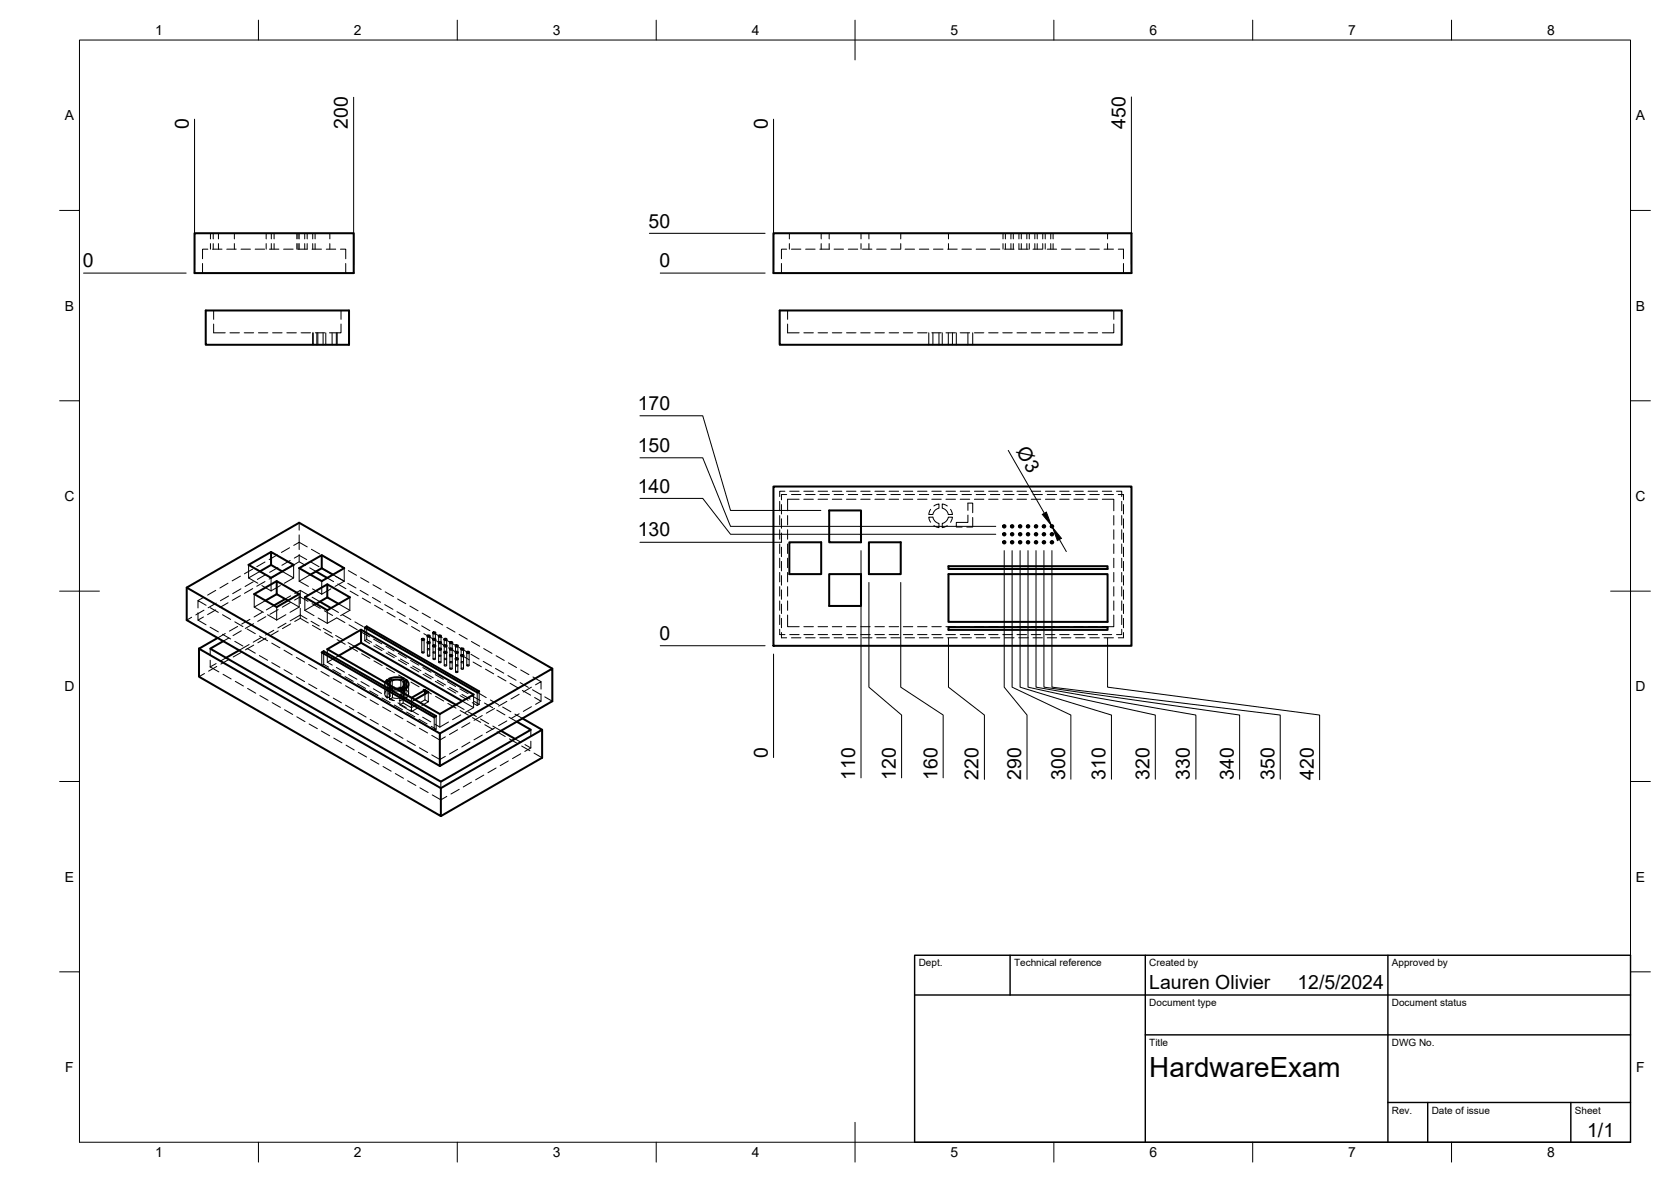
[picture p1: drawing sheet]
<svg xmlns="http://www.w3.org/2000/svg" width="420mm" height="297mm" viewBox="0 0 420 297" stroke-linecap="round" stroke-linejoin="round" font-family="sans-serif">
<!-- layer: Visible -->
<g fill="none" stroke="#000" stroke-width=".51">
<path d="M48.9 58.6h40v10h-40zM194.5 58.6h90v10h-90zM51.7 78h36.1v8.6h-36.1zM196 78h86v8.6h-86zM68.2 138.7l-5.7 3.3 5.7 3.2 5.6-3.2-5.6-3.3v3.3M80.9 139.5l5.7 3.3-5.7 3.2-5.7-3.2 5.7-3.3v3.3M194.5 122.3h90v40h-90zM198.5 136.3h8v8h-8zM208.5 128.3h8v8h-8zM218.5 136.3h8v8h-8zM46.9 147.7l63.7 36.6M68.2 142l2.8 1.6"/>
<path d="M68.2 142l-2.9 1.6M69.6 146l-5.7 3.3 5.7 3.3 5.6-3.3-5.6-3.3v3.3M69.6 149.3l2.8 1.6M69.6 149.3l-2.8 1.6M71.7 150.5l-2.8 1.7M79.5 143.6l2.8 1.6M80.4 151.2l2.8 1.6M80.9 142.8l-2.8 1.6M80.9 142.8l2.8 1.6M82.3 146.8l-5.7 3.3 5.7 3.3 5.7-3.3-5.7-3.3v3.3M82.3 150.1l2.8 1.7M82.3 150.1l-2.8 1.7"/>
<path d="M90.8 158.2l28.3 16.3-8.5 4.9-28.3-16.3 8.5-4.9v3.3M91.7 157.7l.5-.3 28.3 16.3-.5 .3zM92.2 157.4v.6M107.6 159.7l.5 .2-.4 .1-.2-.1zM109 158.9l.5 .2-.4 .1-.2-.1zM110.4 159.7l.5 .2-.4 .1-.2-.1zM208.5 144.3h8v8h-8zM238.5 144.3h40v12h-40zM238.5 157.6h40v.7h-40zM238.5 142.3h40v.7h-40zM50 163l60.8 35.1 25.5-14.7-4.9-2.9M50 163v7.1l60.8 35v-7"/>
<path d="M54.7 160.3l-4.7 2.7M56.1 161.1l-3.2 1.9 57.9 33.4 22.7-13-3.6-2M60.1 163.4l-3.3 1.9M80.9 164l.5-.3 28.3 16.3-.5 .3zM81.4 163.7v.5M89.2 162.5l25.4 14.6M90.8 161.5l-5.6 3.3M90.8 161.5l25.4 14.7M97.4 170.8l-.6 .7M98.1 171.3l-.3 .8v-.2M98.1 171.3l-.7-.5v1M100.8 171l.8-.5-1.9-.3-1.8 .4 .7 .4"/>
<path d="M100.8 171l-.9-.2-1.3 .2M100.9 172.8l-1.4 .2M101.4 171.3l.7-.4a1.22 1.22 0 0 1 0 2.1l-.7-.4a.77 .77 0 0 0 0-1.3zM101.6 173.3l-1.1 .3M101.6 173.3l-.7-.4v.6M101.7 171.9v.9M102.1 170.9v2.1M106.1 160.6l.6 .1-.4 .2-.3-.2zM106.8 173.4l.9 .5-3.3 1.9M106.8 173.4v1M106.8 173.4l-3.3 2M107.6 161.4l.5 .1-.4 .2-.2-.2z"/>
<path d="M109 160.6l.5 .1-.4 .2-.2-.2zM109 162.2l.5 .1-.4 .2-.2-.2zM110.4 161.4l.5 .1-.4 .2-.2-.2zM110.4 163l.5 .1-.4 .2-.2-.2zM111.8 163.8l.5 .2-.4 .1-.2-.1zM111.8 160.6l.5 .1-.4 .2-.2-.2zM111.8 162.2l.5 .1-.4 .2-.2-.2zM113.2 163l.5 .1-.4 .2-.2-.2zM113.2 161.4l.5 .1-.4 .2-.2-.2zM113.2 164.6l.5 .2-.4 .1-.2-.1zM114.6 163.8l.5 .2-.3 .1-.3-.1zM114.6 162.2l.5 .1-.3 .2-.3-.2z"/>
<path d="M114.6 165.5l.5 .1-.3 .2-.3-.2zM116 164.6l.6 .2-.4 .1-.2-.1zM116 163l.6 .1-.4 .2-.2-.2zM117.5 163.8l.5 .2-.4 .1-.2-.1zM138.9 168l-63.7-36.6-28.3 16.3v8.1l63.7 36.7M110.6 184.3l28.3-16.3v8.2l-28.3 16.3zM126 183.6l3.5 2.1M136.3 183.4v7l-25.5 14.7"/>
<circle cx="252.5" cy="136.3" r=".31"/>
<circle cx="252.5" cy="134.3" r=".31"/>
<circle cx="252.5" cy="132.3" r=".31"/>
<circle cx="254.5" cy="134.3" r=".31"/>
<circle cx="254.5" cy="132.3" r=".31"/>
<circle cx="254.5" cy="136.3" r=".31"/>
<circle cx="256.5" cy="132.3" r=".31"/>
<circle cx="256.5" cy="134.3" r=".31"/>
<circle cx="256.5" cy="136.3" r=".31"/>
<circle cx="258.5" cy="136.3" r=".31"/>
<circle cx="258.5" cy="132.3" r=".31"/>
<circle cx="258.5" cy="134.3" r=".31"/>
<circle cx="260.5" cy="134.3" r=".31"/>
<circle cx="260.5" cy="132.3" r=".31"/>
<circle cx="260.5" cy="136.3" r=".31"/>
<circle cx="262.5" cy="132.3" r=".31"/>
<circle cx="262.5" cy="134.3" r=".31"/>
<circle cx="262.5" cy="136.3" r=".31"/>
<circle cx="264.5" cy="136.3" r=".31"/>
<circle cx="264.5" cy="132.3" r=".31"/>
<circle cx="264.5" cy="134.3" r=".31"/>
</g>
<!-- layer: Hidden -->
<g fill="none" stroke="#000" stroke-width=".25">
<path d="M52.9 58.6v1.4M53.6 58.6v1.4M54.9 58.6v1.4M58.9 58.6v1.4M66.9 58.6v1.4M68.2 58.6v1.4M68.9 58.6v1.4M74.6 58.6v1.4M74.9 58.6v1.4M75.2 58.6v1.4M76.6 58.6v1.4M77.2 58.6v1.4"/>
<path d="M78.6 58.6v1.4M79.2 58.6v1.4M82.9 58.6v1.4M198.5 58.6v1.4M206.5 58.6v1.4M208.5 58.6v1.4M216.5 58.6v1.4M218.5 58.6v1.4M226.5 58.6v1.4M238.5 58.6v1.4M252.2 58.6v1.4M252.8 58.6v1.4"/>
<path d="M254.2 58.6v1.4M254.8 58.6v1.4M256.2 58.6v1.4M256.8 58.6v1.4M258.2 58.6v1.4M258.8 58.6v1.4M260.2 58.6v1.4M260.8 58.6v1.4M262.2 58.6v1.4M262.8 58.6v1.4M264.2 58.6v1.4M264.8 58.6v1.4"/>
<path d="M278.5 58.6v1.4M50.9 66.2v2.4M52.3 62.6h-1.4v2.4M52.9 61.2v1.4M53.4 62.6h2.4M53.6 61.2v1.4M53.7 78v2.2M54.9 61.2v1.4M57 62.6h2.4M58.9 61.2v1.4M60.6 62.6h2.4M64.2 62.6h2.3"/>
<path d="M66.9 61.2v1.4M67.7 62.6h2.4M68.2 61.2v1.4M68.9 61.2v1.4M71.3 62.6h2.4M74.6 61.2v1.4M74.9 61.2v1.4M75.2 61.2v1.4M76.6 61.2v1.4M77.2 61.2l.1 1.4h-2.4M78.5 62.6h2.3M78.6 61.2v1.4"/>
<path d="M79.2 61.2v1.4M82 62.6h2.4M82.9 61.2v1.4M85.6 62.6h1.3v2.4M85.7 78v2.2M86.9 66.2v2.4M196.5 66.2v2.4M197.8 62.6h-1.3v2.4M198 78v2.2M198.5 61.2v1.4M199 62.6h2.4M202.6 62.6h2.4"/>
<path d="M206.5 61.2v1.4M208.5 61.2v1.4h-2.4M209.7 62.6h2.4M213.3 62.6h2.4M216.5 61.2v1.4M216.9 62.6h2.3M218.5 61.2v1.4M220.4 62.6h2.4M224 62.6h2.4M226.5 61.2v1.4M227.6 62.6h2.4M231.2 62.6h2.3"/>
<path d="M234.7 62.6h2.4M238.3 62.6h2.4M238.5 61.2v1.4M241.9 62.6h2.4M245.4 62.6h2.4M249 62.6h2.4M252.2 61.2v1.4M252.6 62.6h2.4M252.8 61.2v1.4M254.2 61.2v1.4M254.8 61.2v1.4M256.2 62.6h2.4"/>
<path d="M256.2 61.2v1.4M256.8 61.2v1.4M258.2 61.2v1.4M258.8 61.2v1.4M259.7 62.6h2.4M260.2 61.2v1.4M260.8 61.2v1.4M262.2 61.2v1.4M262.8 61.2v1.4M263.3 62.6h2.4M264.2 61.2v1.4M264.8 61.2v1.4"/>
<path d="M266.9 62.6h2.4M270.4 62.6h2.4M274 62.6h2.4M277.6 62.6h2.4M278.5 61.2v1.4M280.1 78v2.2M281.2 62.6h1.3v2.4M282.5 66.2v2.4M53.7 81.4v2.2h2.9M57.8 83.6h2.4M61.4 83.6h2.4M65 83.6h2.4"/>
<path d="M68.5 83.6h2.4M72.1 83.6h2.4M75.7 83.6h2.4M78.6 83.6v3M78.8 83.6v3M79.3 83.6h2.3M79.7 83.6v3M79.9 83.6v3M81.2 83.6v3M81.9 83.6v3M83.5 83.6v3M84.6 83.6v3"/>
<path d="M84.8 83.6v3M85.7 81.4v2.2h-2.9M198 81.4v2.2h2.9M202.1 83.6h2.4M205.7 83.6h2.4M209.3 83.6h2.4M212.9 83.6h2.3M216.4 83.6h2.4M220 83.6h2.4M223.6 83.6h2.4M227.1 83.6h2.4M230.7 83.6h2.4"/>
<path d="M233.5 83.6v3M234.3 83.6h2.4M234.6 83.6v3M236.1 83.6v3M236.9 83.6v3M237.8 83.6h2.4M238.4 83.6v3M239.5 83.6v3M240.5 83.6v3M241.4 83.6h2.4M243.4 83.6v3M244.6 83.6v3"/>
<path d="M245 83.6h2.4M248.6 83.6h2.4M252.1 83.6h2.4M255.7 83.6h2.4M259.3 83.6h2.4M262.9 83.6h2.3M266.4 83.6h2.4M270 83.6h2.4M273.6 83.6h2.4M280.1 81.4v2.2h-2.9M69.7 139.4l-2 1.2M72.8 137.7l-2 1.1"/>
<path d="M73.9 137.1l1.3-.8v1.8M75.2 131.4v1.8M75.2 134.4v1.9l2.1 1.1M75.2 139.3v1.9M78.3 138l2.1 1.2M81.4 139.8l2.1 1.2M196 126v2.4M196 129.6v2.3M196 133.1v2.4M196 136.7v2.4M196.5 126.8v2.4M196.5 130.4v2.3"/>
<path d="M196.5 133.9v2.4M196.5 137.5v2.4M197.4 123.5h-1.4v1.3M197.8 124.3h-1.3v1.3M198 129.6v2.3M198 133.1v2.4M198 136.7v2.4M198.6 123.5h2.3M199 124.3h2.4M200.9 125.5h-2.9v2.9M202.1 125.5h2.4M202.1 123.5h2.4"/>
<path d="M202.6 124.3h2.4M205.7 125.5h2.4M205.7 123.5h2.4M206.1 124.3h2.4M209.3 125.5h2.4M209.3 123.5h2.4M209.7 124.3h2.4M212.9 125.5h2.3M212.9 123.5h2.3M213.3 124.3h2.4M216.4 125.5h2.4M216.4 123.5h2.4"/>
<path d="M216.9 124.3h2.3M220 125.5h2.4M220 123.5h2.4M220.4 124.3h2.4M223.6 125.5h2.4M223.6 123.5h2.4M224 124.3h2.4M227.1 125.5h2.4M227.1 123.5h2.4M227.6 124.3h2.4M230.7 125.5h2.4M230.7 123.5h2.4"/>
<path d="M231.2 124.3h2.3M234 131.2l-.5-1.2h1.1l.6 1.1 .9 .4v1.1l-1.3-.5M234.3 125.5h2.4M234.3 123.5h2.4M234.7 124.3h2.4M234.8 127.2l1.3-.6v1.1l-.9 .5-.6 1.1h-1.1l.5-1.3M237.8 125.5h2.4M237.8 123.5h2.4M238.2 127.2l-1.3-.6v1.1l1.1 .7 .4 .9h1.1l-.5-1.3M238.3 124.3h2.4M239 131.3l.5-1.3h-1.1l-.4 .9-1.1 .6v1.1l1.3-.5M241.4 125.5h2.4"/>
<path d="M241.4 123.5h2.4M241.9 124.3h2.4M243.4 128.3v-1.9h1.2v2.4M243.4 129.4v1.9h-2.9v1.1h1.4M244.6 130v2.4h-1.5M245 125.5h2.4M245 123.5h2.4M245.4 124.3h2.4M248.6 125.5h2.4M248.6 123.5h2.4M249 124.3h2.4M252.1 125.5h2.4"/>
<path d="M252.1 123.5h2.4M252.6 124.3h2.4M255.7 125.5h2.4M255.7 123.5h2.4M256.2 124.3h2.4M259.3 125.5h2.4M259.3 123.5h2.4M259.7 124.3h2.4M262.9 125.5h2.3M262.9 123.5h2.3M263.3 124.3h2.4M266.4 125.5h2.4"/>
<path d="M266.4 123.5h2.4M266.9 124.3h2.4M270 125.5h2.4M270 123.5h2.4M270.4 124.3h2.4M273.6 125.5h2.4M273.6 123.5h2.4M274 124.3h2.4M277.2 125.5h2.9v2.9M277.2 123.5h2.3M277.6 124.3h2.4M280.1 129.6v2.3"/>
<path d="M280.1 133.1v2.4M280.1 136.7v2.4M280.7 123.5h1.3v1.3M281.2 124.3h1.3v1.3M282 126v2.4M282 129.6v2.3M282 133.1v2.4M282 136.7v2.4M282.5 126.8v2.4M282.5 130.4v2.3M282.5 133.9v2.4M282.5 137.5v2.4"/>
<path d="M48.2 155.1l-1.3 .7M49.8 154v1.8M51.2 155.1l-1.4 .7 2 1.2M51.2 150.1l-1.4 .8M51.3 153.3l-2.1 1.2M51.8 152.1l-2-1.2v1.9M52.8 157.6l2.1 1.2M52.8 152.7l2.1 1.2M54.3 153.3l-2.1 1.2M54.3 148.4l-2.1 1.1M54.4 151.6l-2.1 1.1M55.9 159.4l2.1 1.2"/>
<path d="M55.9 154.5l2.1 1.2M56.6 159.2l-1.9 1.1M57.3 151.5l-2 1.2M57.3 146.6l-2 1.2M57.5 149.8l-2.1 1.2M59 156.3l2.1 1.2M59.8 157.4l-2.1 1.2M60.5 149.7l-2.1 1.2M60.5 144.8l-2.1 1.2M60.6 148l-2.1 1.2M60.7 158.5l-2.1 1.2M62.1 158.1l2.1 1.1"/>
<path d="M62.5 145.2l2.3 1.4M62.5 142v3.2M62.8 155.6l-2 1.2M63.5 147.9l-2 1.2M63.5 143l-2 1.2M63.7 146.2l-2.1 1.2M63.8 156.7l-2.1 1.2M63.9 152.6l2.3 1.3M63.9 149.3v3.3M65.2 159.8l2.1 1.2M65.3 143.6l-2.8 1.6M65.8 147.2l2.4 1.3"/>
<path d="M65.9 153.9l-2 1.2M66.6 146.1l-2 1.2M66.6 141.2l-2 1.2M66.8 144.4l-2.1 1.2M66.8 150.9l-2.9 1.7M66.8 155l-2 1.2M67.3 154.5l2.3 1.3M68.2 145.2v3.3M68.8 158.4l-2 1.2M68.9 152.2l-1.9 1.1M69.6 152.6v3.2M69.7 144.3l-2 1.2"/>
<path d="M69.9 142.6l-2.1 1.2M69.9 153.2l-2 1.2M70 158.6l-2.1 1.2M70.5 147.2l-2.3 1.3M71 143.6l2.8 1.6M71.9 154.5l-2.3 1.3M71.9 156.6l-2 1.2M72.4 150.9l2.8 1.7M72.8 142.6l-2 1.1M73 140.9l-2.1 1.2M73 151.4l-2 1.2M73.1 149.7l-1.4 .8"/>
<path d="M73.1 156.8l-2.1 1.2M73.8 145.2l-2.3 1.4M73.8 142v3.2M73.9 142l1.3-.8 1.6 .9M74 140.3l1.2-.7 1.9 1M74.1 150.8l1.4-.8 1.9 1.1M74.1 149.1l1.4-.7 1.9 1.1M75.2 142.8v3.3M75.2 149.3v3.3M75.2 152.6l-2.3 1.3M75.2 146.1l2.4 1.3M75.5 148.4v3.3"/>
<path d="M75.5 152.9v2.5M75.5 155.4l2 1.2M75.5 155.4l-1.4 .8M76.6 150.1v3.3M76.6 153.4l2.4 1.3M77.2 155.5l-1.7-.9-2.5 1.4M77.9 142.7l1.6 .9M78.1 144.4l-2.9 1.7M78.2 141.2l2 1.2M78.2 156.1l2.1 1.2M78.5 151.7l2 1.2M78.5 150.1l1.9 1.1"/>
<path d="M78.5 157.1l2.1 1.2M78.6 148l2.3 1.3M79.5 151.8l-2.9 1.6M80 155.3l2.3 1.3M80.9 146v3.3M81.3 143l2 1.2M81.3 157.9l2.1 1.2M81.6 153.5l2 1.2M81.6 158.9l2.1 1.2M82.3 145.2l1.6 1M82.3 153.4v3.2M83.2 148l-2.3 1.3"/>
<path d="M83.2 152.8l1.9 1.1M83.7 144.4l2.9 1.7M84.3 144.8l2.1 1.2M84.4 159.7l2.1 1.2M84.5 141.6l2.1 1.2M84.6 155.3l-2.3 1.3M84.7 155.3l2 1.1M84.9 146.8l2.1 1.1M85.1 151.8l2.9 1.6M86.1 154.5l2.1 1.2M86.6 146.1l-2.4 1.3M86.6 142.8v3.3"/>
<path d="M87.4 146.6l2.1 1.2M87.6 143.4l2 1.2M87.8 157l2 1.2M88 153.4l-2.4 1.3M88 150.1v3.3M88 148.5l2.1 1.2M89.2 156.3l2.1 1.2M90.6 148.4l2 1.1M90.7 145.2l2.1 1.2M90.8 158.8l2.1 1.2M91.1 150.3l2.1 1.2M91.7 157.7v3.3"/>
<path d="M92.2 158v2.7M92.4 158.1l2 1.1M93.6 150.1l2.1 1.2M93.8 146.9l2 1.2M94.2 152.1l2.1 1.2M95.4 159.8l2.1 1.2M96.7 151.9l2.1 1.2M96.9 148.7l2 1.2M97.3 153.9l2.1 1.2M99.8 153.7l2.1 1.2M100 150.5l2 1.2M100.4 155.7l2 1.2"/>
<path d="M102.9 155.5l2.1 1.2M103.1 152.3l2 1.2M103.5 157.4l2.1 1.3M106 157.3l2.1 1.2M106.2 154.1l2 1.2M106.6 159.2l2 1.2M107.5 159.9v4.9M108.1 159.9v4.9M108.9 159.1v6.5M109.1 159.1l2.1 1.2M109.2 155.9l2.1 1.2M109.5 159.1v6.5"/>
<path d="M110.3 159.9v6.5M110.9 159.9v6.5M112.4 157.7l2 1.1M115.4 159.4l2.1 1.2M196 158.1v1.4h1.4M196 140.3v2.4M196 143.9v2.3M196 147.4v2.4M196 151v2.4M196 154.6v2.4M196.5 141.1v2.4M196.5 144.7v2.4"/>
<path d="M196.5 148.2v2.4M196.5 151.8v2.4M196.5 155.4v2.4M196.5 158.9v1.4h1.3M198 154.6v2.9h2.9M198 140.3v2.4M198 143.9v2.3M198 147.4v2.4M198 151v2.4M198.6 159.5h2.3M202.1 157.5h2.4M202.1 159.5h2.4"/>
<path d="M205.7 157.5h2.4M205.7 159.5h2.4M209.3 157.5h2.4M209.3 159.5h2.4M212.9 157.5h2.3M212.9 159.5h2.3M216.4 157.5h2.4M216.4 159.5h2.4M220 157.5h2.4M220 159.5h2.4M223.6 157.5h2.4M223.6 159.5h2.4"/>
<path d="M227.1 157.5h2.4M227.1 159.5h2.4M230.7 157.5h2.4M230.7 159.5h2.4M234.3 157.5h2.4M234.3 159.5h2.4M237.8 157.5h2.4M237.8 159.5h2.4M241.4 157.5h2.4M241.4 159.5h2.4M245 157.5h2.4M245 159.5h2.4"/>
<path d="M248.6 157.5h2.4M248.6 159.5h2.4M252.1 157.5h2.4M252.1 159.5h2.4M255.7 157.5h2.4M255.7 159.5h2.4M259.3 157.5h2.4M259.3 159.5h2.4M262.9 157.5h2.3M262.9 159.5h2.3M266.4 157.5h2.4M266.4 159.5h2.4"/>
<path d="M270 157.5h2.4M270 159.5h2.4M273.6 157.5h2.4M273.6 159.5h2.4M277.2 159.5h2.3M280.1 154.6v2.9h-2.9M280.1 140.3v2.4M280.1 143.9v2.3M280.1 147.4v2.4M280.1 151v2.4M282 158.1v1.4h-1.3M282 140.3v2.4"/>
<path d="M282 143.9v2.3M282 147.4v2.4M282 151v2.4M282 154.6v2.4M282.5 141.1v2.4M282.5 144.7v2.4M282.5 148.2v2.4M282.5 151.8v2.4M282.5 155.4v2.4M282.5 158.9v1.4h-1.3M51.4 169.3l-1.4 .8M52.9 163v1.7"/>
<path d="M52.9 165.9v1.7M52.9 167.6l2.1 1.3M54.3 166.8l-1.4 .8M54.5 167.5l-2 1.2M56.1 169.4l2 1.2M56.8 165.3l-1.4 .9M57.6 160.3l-1.5 .8M57.6 165.7l-2.1 1.2M59 161.2l2.1 1.2M59.2 171.2l2 1.2M60.7 163.9l-2.1 1.2M62.1 162.9l2.1 1.3"/>
<path d="M62.3 173l2 1.2M62.6 162l-2.5 1.4M63.8 162.1l-2.1 1.2M65.2 164.7l2.1 1.2M65.3 174.8l2.1 1.2M65.7 160.2l-2 1.2M66.9 160.3l-2.1 1.2M68.3 166.5l2.1 1.2M68.3 161.6l2.1 1.2M68.4 176.6l2.1 1.2M71.4 168.3l2.1 1.2M71.4 163.4l2.1 1.2"/>
<path d="M71.5 178.4l2.1 1.1M74.5 170.1l2.1 1.2M74.5 165.2l2.1 1.2M77.6 171.9l2.1 1.2M77.6 167l2.1 1.2M80.7 173.7l2.1 1.1M80.7 168.7l2.1 1.2M80.9 167.2l1.2 .7M80.9 164v3.2M81.4 166.9l1.2 .8M81.4 166.9l-.5 .3M81.4 164.2v2.7"/>
<path d="M82.3 166.4l1.2 .7M82.3 163.1v3.3M83.2 168.5l2 1.2M83.7 168.3l2 1.1M83.8 175.4l2.1 1.2M83.8 170.5l2.1 1.2M84.6 167.7l2 1.2M84.8 160.7l2 1.2M85.2 164.8l-2.9 1.6M86.3 170.3l2 1.2M86.8 170l2 1.2M86.9 177.2l2.1 1.2"/>
<path d="M86.9 172.3l2.1 1.2M87.5 161.5l1.7 1M87.7 169.5l2 1.2M87.8 162.5l2.1 1.2M89.4 172.1l2 1.2M89.9 171.8l2 1.2M90 179l2.1 1.2M90 174.1l2.1 1.2M90.8 171.3l2 1.2M90.9 164.3l2.1 1.2M91.7 161l1.3 .7M92.2 160.7l-.5 .3"/>
<path d="M92.2 160.7l1.3 .7M92.5 173.9l2 1.2M92.9 173.6l2.1 1.2M93.1 175.9l2 1.2M93.9 173.1l2 1.2M93.9 160.6l2.1 1.2M94 162.3l2.1 1.2M94 166.1l2.1 1.2M94.5 162l2 1.2M95.5 175.7l2.1 1.2M96 175.4l2.1 1.2M96.2 177.7l2 1.1"/>
<path d="M96.8 171.9v2.5M96.8 171.5v.8l.5 .7v2.4l.8-.4M97 174.9l2 1.2M97 162.4l2.1 1.2M97.1 164.1l2 1.2M97.1 167.9l2.1 1.1M97.4 171.8v1.5a1.22 1.22 0 0 0-.1 2.1M97.4 173.3l.7 .4M97.6 163.8l2 1.2M97.9 170.6v2.4l.7 .4M97.9 173.3l1.2 .3h1.4M97.9 175.8l1.3 .3"/>
<path d="M98.1 172.5l-.3-.4v2.3M98.1 171.3v2.4l-.3 .6 .3 .7v-2.5l-.8 .5M98.5 161.6l2.1 1.2M98.6 171v2.4l.9-.1 1.3 .1M98.6 177.4l2.1 1.3M98.7 172.9l-.8 .4v2.5l.8-.5v-2.4l.8 .1M99.1 172.7l-1.2 .3M99.1 177.2l2.1 1.2M99.3 179.5l2 1.1M100.1 176.6l2 1.2M100.1 164.2l2.1 1.2M100.2 165.9l2 1.2"/>
<path d="M100.2 169.6l2.1 1.2M100.3 172.7l1.3 .3M100.7 165.6l2 1.2M100.9 173.5v1.8l-1 .2-1.2-.2M101.3 175l.8 .5M101.4 174.2l-.9 .5v2.4l3 1.7v-2.4l-3-1.7M101.4 171.3v2.5l.3 .5-.4 .7v-2.4M101.6 170.5v2.5l-.8 .4v-2.4M101.6 173.3v2.4l-.7-.4M101.6 175.7l-1.2 .4M101.6 163.4l2.1 1.2M101.7 172.8v1.6"/>
<path d="M101.7 179.2l2.1 1.2M102.1 173v2.5a1.2 1.2 0 0 0 0-2.2M102.1 173v.3l-.7 .5M102.2 179l2.1 1.1M102.7 171.9v2.5M103.1 178.4l2.1 1.2M103.2 166l2.1 1.2M103.3 167.7l2 1.2M103.3 171.4l2.1 1.2M103.4 175.4l-2-1.2v2.5l-.9 .4M103.5 175.4l-.1 2.4-2-1.1M103.8 167.4l2 1.2"/>
<path d="M104.4 175.8l-.9 .6M104.6 177.2l-1.2 .6M104.7 165.2l2.1 1.2M105.1 177.9l-1.6 .9M106 160.7v3.3M106.1 163.9a.25 .25 0 0 1 .4-.2 .25 .25 0 0 1 0 .4h-.4zM106.3 167.8l2.1 1.1M106.4 169.4l2 1.2M106.4 173.2l2.1 1.2M106.6 160.7v3.3M106.8 174.4v1.5M106.8 175.9l-1.1 .7"/>
<path d="M106.9 169.1l2 1.2M107.5 163.1a.25 .25 0 0 1 .4-.2 .25 .25 0 0 1 0 .4l-.4-.1zM107.5 164.7a.25 .25 0 0 1 .4-.2 .25 .25 0 0 1 0 .4h-.4zM107.7 173.9v2.5l-.9-.5M107.7 176.4l-1.6 .9M107.8 167l2.1 1.2M108.9 163.9a.24 .24 0 0 1 .4-.1 .24 .24 0 0 1 0 .3h-.4zM108.9 165.5a.24 .24 0 0 1 .4-.1 .24 .24 0 0 1 0 .3h-.4zM108.9 162.3v-.1a.24 .24 0 0 1 .4-.1 .24 .24 0 0 1 0 .4h-.4zM109.4 169.5l2.1 1.2M109.5 171.2l2 1.2M109.5 175l2.1 1.2"/>
<path d="M109.7 180v3.2M109.7 161l2 1.2M110 170.9l2 1.2M110.3 164.7a.24 .24 0 0 1 .4-.1 .24 .24 0 0 1 0 .3h-.4zM110.3 163.1a.24 .24 0 0 1 .4-.2 .24 .24 0 0 1 0 .4h-.3zM110.3 166.3a.24 .24 0 0 1 .4-.1 .24 .24 0 0 1 0 .4l-.4-.1zM110.6 179.4v3.3M110.9 168.8l2.1 1.2M111.7 160.7v6.5M111.7 163.9h.1a.24 .24 0 0 1 .3-.2 .24 .24 0 0 1 0 .4h-.4zM111.7 165.5h.1a.24 .24 0 0 1 .3-.1 .24 .24 0 0 1 0 .3h-.4zM111.7 167.2l.1-.1a.24 .24 0 0 1 .3-.1 .24 .24 0 0 1 0 .4h-.2z"/>
<path d="M112.2 160.9l2.1 1.1M112.3 160.7v6.5M112.5 171.3l2.1 1.2M112.6 173l2 1.2M112.6 176.8l2.1 1.2M112.8 162.8l2 1.2M113.1 172.7l2 1.2M113.1 161.5v6.5M113.2 164.7a.24 .24 0 0 1 .3-.1 .24 .24 0 0 1 .1 .3 .24 .24 0 0 1-.3 .1 .24 .24 0 0 1-.1-.3zM113.2 167.9a.24 .24 0 0 1 .3-.1 .24 .24 0 0 1 .1 .4 .24 .24 0 0 1-.3 0 .24 .24 0 0 1-.1-.3zM113.2 166.3a.24 .24 0 0 1 .3-.1 .24 .24 0 0 1 .1 .3 .24 .24 0 0 1-.3 .1 .24 .24 0 0 1-.1-.3zM113.7 161.5v6.5"/>
<path d="M114 170.5l2.1 1.2M114.5 162.3v6.6M114.6 165.5a.24 .24 0 0 1 .3-.2 .24 .24 0 0 1 .1 .4h-.4zM114.6 168.8a.24 .24 0 0 1 .3-.2 .24 .24 0 0 1 .1 .4h-.4zM114.6 167.2v-.1a.24 .24 0 0 1 .3-.1 .24 .24 0 0 1 .1 .4h-.3zM114.6 177.1l2.1 1.2M115.1 162.3v6.6M115.3 162.6l2.1 1.2M115.6 173.1l2.1 1.2M115.7 174.8l2 1.2M115.7 178.5l2.1 1.2M115.9 164.6l2 1.2"/>
<path d="M115.9 179.7l-2.1 1.2M116 163.1v4.9M116 166.3a.24 .24 0 0 1 .3-.1 .24 .24 0 0 1 .1 .4l-.4-.1zM116 167.9a.24 .24 0 0 1 .3-.1 .24 .24 0 0 1 .1 .4h-.4zM116.1 174.5l2.1 1.2M116.2 176.2l2.9 1.6M116.5 163.1v4.9M117.1 172.3l2.1 1.2M117.4 164v3.2M117.4 167.2v-.1a.24 .24 0 0 1 .4-.1 .24 .24 0 0 1 0 .4h-.4zM117.7 178.9l2.1 1.2M118 164v3.2"/>
<path d="M118.4 164.4l2.1 1.2M118.5 161.2l2.1 1.2M118.7 174.9l2.1 1.2M118.7 176.6l1.3 .7M119 166.4l2 1.2M119.1 177.8l-2.2 1.3M119.1 174.5v3.3M119.3 176.3l1.2 .7M120 174v3.3M120.2 174.1l2.1 1.2M120.5 177l-.5 .3M120.5 173.7v3.3"/>
<path d="M121.3 179.8l-2.1 1.2M121.5 166.2l2.1 1.2M121.6 163l2.1 1.2M121.8 176.7l2.1 1.1M122.1 168.2l2 1.1M123.3 175.9l2 1.2M124.4 178l-2.1 1.2M124.6 168l2.1 1.2M124.7 164.8l2.1 1.2M124.9 178.4l2.1 1.2M125.2 169.9l2 1.2M126.4 177.7l2.1 1.2"/>
<path d="M127.4 176.3l-2 1.1M127.7 169.8l2.1 1.1M127.8 166.6l2.1 1.2M128.2 171.7l2.1 1.2M129.5 179.5l1.9 1M130.5 179.4l-2 1.2M130.5 174.5l-2 1.2M130.8 171.5l2 1.2M130.9 168.3l2.1 1.2M131.3 173.5l2.1 1.2M133.6 177.6l-2 1.2M133.6 172.7l-2 1.2"/>
<path d="M133.9 173.3l2.1 1.2M134 170.1l2 1.2M134.4 175.3l1.6 .9-1.3 .8M134.7 172.1l1.3-.8v1.9M136 174.4v1.8M137 175.1l1.9 1.1M199 160.3h2.4M202.6 160.3h2.4M206.1 160.3h2.4M209.7 160.3h2.4M213.3 160.3h2.4M216.9 160.3h2.3"/>
<path d="M220.4 160.3h2.4M224 160.3h2.4M227.6 160.3h2.4M231.2 160.3h2.3M234.7 160.3h2.4M238.3 160.3h2.4M241.9 160.3h2.4M245.4 160.3h2.4M249 160.3h2.4M252.6 160.3h2.4M256.2 160.3h2.4M259.7 160.3h2.4"/>
<path d="M263.3 160.3h2.4M266.9 160.3h2.4M270.4 160.3h2.4M274 160.3h2.4M277.6 160.3h2.4M74.6 180.1l2.1 1.2M77.7 181.9l2.1 1.2M80.8 183.7l2.1 1.2M83.9 185.5l2.1 1.2M87 187.3l2.1 1.2M90.1 189.1l2.1 1.2M93.1 180.8l2 1.2"/>
<path d="M93.2 190.8l2.1 1.2M96.2 182.6l2 1.2M96.3 192.6l2.1 1.2M99.3 184.3l2 1.3M99.4 194.4l2.1 1.2M102.4 186.1l2 1.2M102.4 181.2l2 1.2M102.5 196.2l2.1 1.2M104.8 181l2.1 1.2M105.3 180.7l2.1 1.2M105.5 187.9l2 1.2M105.5 183l2 1.2"/>
<path d="M105.6 198l2.1 1.2M106.3 180.2l2 1.2M107.9 182.8l1.3 .7M108.4 182.5l1.3 .7M108.6 189.7l2 1.2 1.4-.8M108.6 184.8l2 1.2 1.4-.8M108.7 199.8l2.1 1.2 1.6-.9M109.2 180.3v3.2M109.3 182l1.3 .7M109.7 183.2l-.5 .3M110.8 196.4v1.7M112.8 181.4l-2.2 1.3"/>
<path d="M115.1 188.3l-2.1 1.2M115.1 183.4l-2.1 1.2M115.5 198.4l-2.1 1.1M118.2 186.5l-2.1 1.2M118.2 181.6l-2.1 1.2M118.6 196.6l-2.1 1.2M118.8 180.3l2.1 1.2M120.8 180.7l2.1 1.2M121.3 184.7l-2.1 1.2M121.6 194.8l-2 1.2M121.9 182.1l2.1 1.2M123.9 182.5l2.1 1.1"/>
<path d="M124.4 183l-2.1 1.1M124.7 193l-2 1.2M125 183.9l2 1.2M127.4 181.2l-2 1.2M127.8 191.2l-2 1.2M128 180.2l1.9 1.2M128.1 185.7l2.1 1.2M129.5 185.7l1.5 .8M130.9 189.4l-2 1.2M131.2 187.5l2 1.2M132 187.1l1.5 .9M133.5 186.3v1.7l-1.5 .8"/>
<path d="M133.5 183.4v1.7M134.3 189.3l2 1.1"/>
</g>
<!-- layer: BORDER -->
<g fill="none" stroke="#000" stroke-width=".25">
<path d="M20 10.1h390v276.9h-390zM65 5.1v5M115 5.1v5M165 5.1v5M215 5.1v10M265 5.1v5M315 5.1v5M365 5.1v5M15 52.9h5M410 52.9h5M15 100.7h5M410 100.7h5"/>
<path d="M15 148.6h10M405 148.6h10M15 196.4h5M410 196.4h5M15 244.2h5M410 244.2h5M65 287v5M115 287v5M165 287v5M215 282.1v9.9M265 287v5M315 287v5"/>
<path d="M365 287v5"/>
</g>
<!-- layer: TITLEBLOCK -->
<path d="M230 240.1h180v46.9h-180zM230 250h180M254 240.1v9.9M288 240.1v46.9M349 240.1v46.9M288 260.1h122M349 277.1h61M359 277.1v9.9M395 277.1v9.9" fill="none" stroke="#000" stroke-width=".36"/>
<!-- layer: FD_Dimensions -->
<g fill="none" stroke="#000" stroke-width=".25">
<path d="M48.9 30v36.5M88.9 24.5v42M194.5 30v36.5M284.5 24.4v42.1M163.3 58.6h29.1M21 68.6h25.8M166 68.6h26.4M160.9 104.5h15.8l7 23.8h22.7M160.9 115h15.8l7 17.3h66.7M253.5 113.2l9.1 15.8M160.9 125.3h15.8l7 9h66.7M160.9 136.3h35.5"/>
<path d="M216.5 138.4v57.1M252.5 138.4v34.3l5.7 7v16.2M254.5 138.4v34.3l14.8 7v16.1M256.5 138.4v34.3l23 7v16.1M258.5 138.4v34.3l32 7v16.1M260.5 138.4v34.3l40.2 7v16.1M262.5 138.4v34.3l49.2 7v16.1M264.4 132l.2 .5M264.5 138.4v34.3l57.4 7v16.1M266.4 135.6l1.7 3M218.5 146.4v26.3l8.2 7v15.8M226.5 146.4v26.3l10.7 7v15.8"/>
<path d="M166 162.3h26.4M194.5 164.4v26M238.5 160.4v12.3l9 7v16.2M278.5 160.4v12.3l53.3 7v16.2"/>
</g>
<path d="M262.1 129.3l1-.6 1.3 3.3zM264.6 132.5l2.3 2.8-1 .6z" fill="#000" stroke="#000" stroke-width=".25"/>
<text font-size="7" x="289" y="270.6">HardwareExam</text>
<g font-size="4.9">
<text x="47.5" y="32.4" transform="rotate(-90 47.5 32.4)">0</text>
<text x="87.5" y="32.4" transform="rotate(-90 87.5 32.4)">200</text>
<text x="193" y="32.4" transform="rotate(-90 193 32.4)">0</text>
<text x="283" y="32.3" transform="rotate(-90 283 32.3)">450</text>
<text x="163.1" y="57.2">50</text>
<text x="20.8" y="67.2">0</text>
<text x="165.8" y="67.2">0</text>
<text x="160.4" y="103">170</text>
<text x="160.4" y="113.6">150</text>
<text x="255.5" y="113.5" transform="rotate(60 255.5 113.5)">Ø3</text>
<text x="160.4" y="123.8">140</text>
<text x="160.4" y="134.8">130</text>
<text x="165.8" y="160.8">0</text>
<text x="193" y="190.6" transform="rotate(-90 193 190.6)">0</text>
<text x="215" y="196" transform="rotate(-90 215 196)">110</text>
<text x="225.2" y="196" transform="rotate(-90 225.2 196)">120</text>
<text x="235.7" y="196" transform="rotate(-90 235.7 196)">160</text>
<text x="246.1" y="196" transform="rotate(-90 246.1 196)">220</text>
<text x="256.8" y="196" transform="rotate(-90 256.8 196)">290</text>
<text x="267.8" y="196" transform="rotate(-90 267.8 196)">300</text>
<text x="278" y="196" transform="rotate(-90 278 196)">310</text>
<text x="289" y="196" transform="rotate(-90 289 196)">320</text>
<text x="299.2" y="196" transform="rotate(-90 299.2 196)">330</text>
<text x="310.2" y="196" transform="rotate(-90 310.2 196)">340</text>
<text x="320.4" y="196" transform="rotate(-90 320.4 196)">350</text>
<text x="330.3" y="196" transform="rotate(-90 330.3 196)">420</text>
<text x="289" y="248.5">Lauren Olivier</text>
<text x="326.2" y="248.5">12/5/2024</text>
<text x="399.1" y="285.7">1/1</text>
</g>
<g font-size="3.5">
<text x="39" y="8.8">1</text>
<text x="89" y="8.8">2</text>
<text x="139" y="8.8">3</text>
<text x="189" y="8.8">4</text>
<text x="239" y="8.8">5</text>
<text x="289" y="8.8">6</text>
<text x="339" y="8.8">7</text>
<text x="389" y="8.8">8</text>
<text x="16.3" y="30.2">A</text>
<text x="411.3" y="30.2">A</text>
<text x="16.3" y="78">B</text>
<text x="411.3" y="78">B</text>
<text x="16.2" y="125.9">C</text>
<text x="411.2" y="125.9">C</text>
<text x="16.2" y="173.7">D</text>
<text x="411.2" y="173.7">D</text>
<text x="16.3" y="221.6">E</text>
<text x="411.3" y="221.6">E</text>
<text x="16.4" y="269.4">F</text>
<text x="411.4" y="269.4">F</text>
<text x="39" y="290.8">1</text>
<text x="89" y="290.8">2</text>
<text x="139" y="290.8">3</text>
<text x="189" y="290.8">4</text>
<text x="239" y="290.8">5</text>
<text x="289" y="290.8">6</text>
<text x="339" y="290.8">7</text>
<text x="389" y="290.8">8</text>
</g>
<g font-size="2.5">
<text x="231" y="242.9">Dept.</text>
<text x="255" y="242.9">Technical reference</text>
<text x="289" y="242.9">Created by</text>
<text x="350" y="242.9">Approved by</text>
<text x="289" y="252.8">Document type</text>
<text x="350" y="252.8">Document status</text>
<text x="289" y="262.9">Title</text>
<text x="350" y="262.9">DWG No.</text>
<text x="350" y="279.9">Rev.</text>
<text x="360" y="279.9">Date of issue</text>
<text x="396" y="279.9">Sheet</text>
</g>
</svg>
